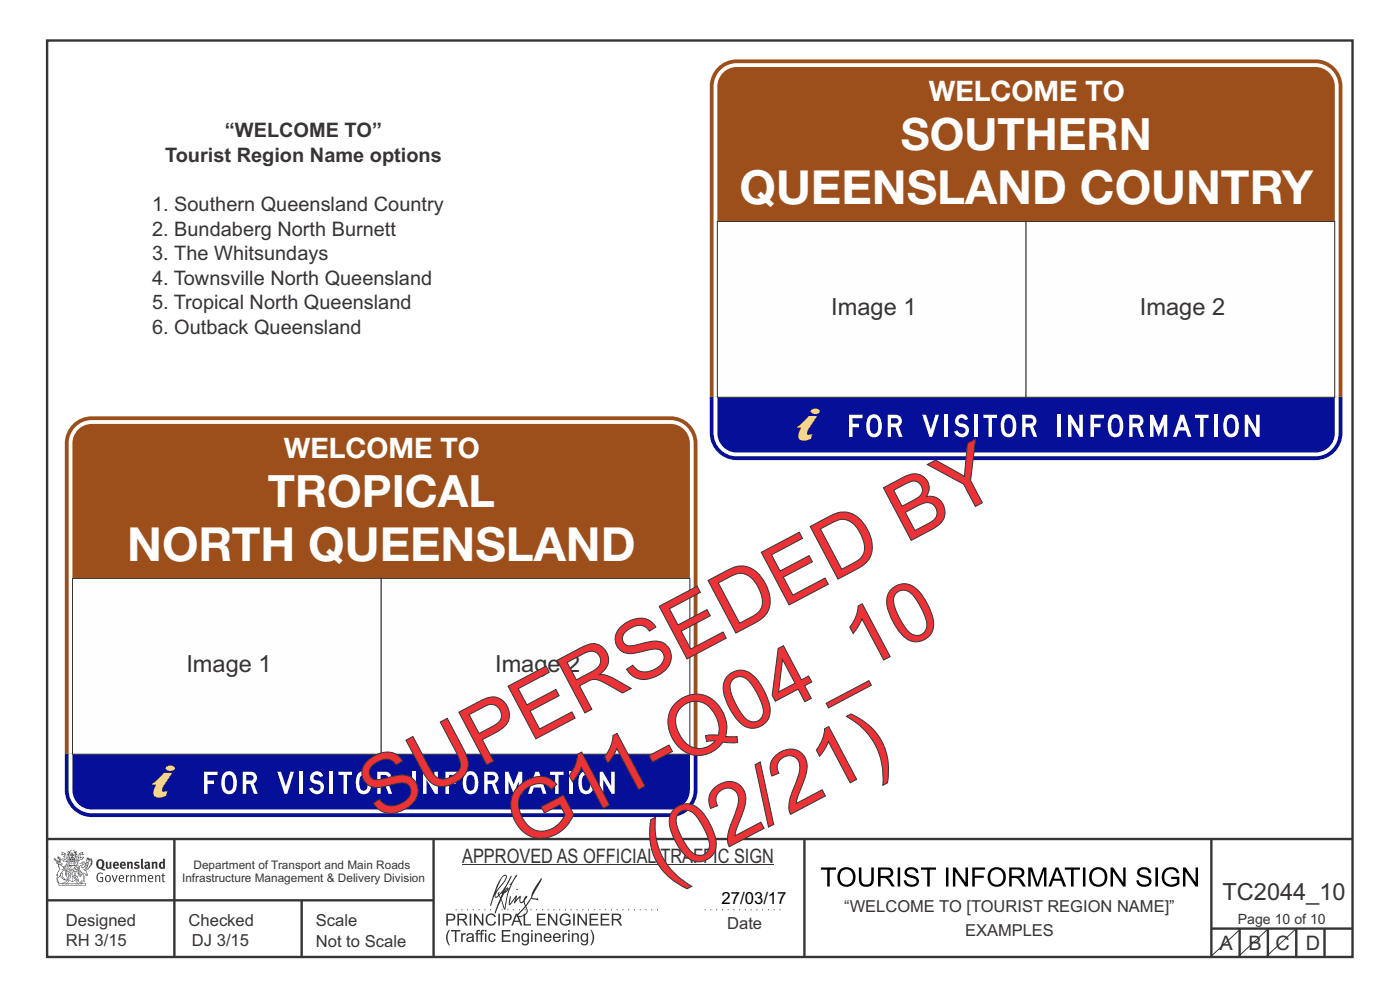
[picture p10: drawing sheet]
<svg xmlns="http://www.w3.org/2000/svg" width="297mm" height="210mm" viewBox="0 0 297 210" stroke-linecap="round" stroke-linejoin="round" font-family="sans-serif">
<g fill="none" stroke="#373435" stroke-width=".51">
<path d="M10 8.6h276.9v194.4h-276.9zM10 178h277M37 178v25M92 178v25M170.7 177.9v25M257 178v25M10 191h82M64 191v12M257 197h30M263 197v6M269 197v6M275 197v6"/>
<path d="M281 197v6"/>
</g>
<path d="M96.7 193h43.3M149.5 193h16.8" fill="none" stroke="#373435" stroke-width=".21" stroke-dasharray=".2 1" stroke-linecap="butt"/>
<path d="M98 183.5h66.2" fill="none" stroke="#373435" stroke-width=".21"/>
<g fill="#373435">
<path d="M21.1 182.6a.94 .94 0 0 0 .2 1.4 .84 .84 0 0 0 0-1.5zM20.7 182.5a.92 .92 0 0 1 1.1-.1 .92 .92 0 0 1 .3 1.2l-.3 .6 .6 .2-.1 .2-.6-.1a1.41 1.41 0 0 1-1.3-1.2z" fill-rule="evenodd"/>
<path d="M22.5 182.8h.3v1.1l.2 .1 .2-.1v-1.1h.4l.1 1.4a1.27 1.27 0 0 1-1.2-.1z" fill-rule="evenodd"/>
<path d="M24.5 183.1l-.1 .3h.4l-.1-.3zM24.1 183a.66 .66 0 0 1 .9-.1 .66 .66 0 0 1 .2 .8h-.8v.2a.42 .42 0 0 0 .7 0l.1 .2a.79 .79 0 0 1-1.1 0 .79 .79 0 0 1 0-1.1z" fill-rule="evenodd"/>
<path d="M25.9 183.1l-.1 .3h.5l-.1-.3zM25.6 183a.66 .66 0 0 1 .8-.1 .66 .66 0 0 1 .3 .8h-.9l.1 .2a.42 .42 0 0 0 .6 0l.2 .2a.79 .79 0 0 1-1.1 0 .79 .79 0 0 1 0-1.1z" fill-rule="evenodd"/>
<path d="M26.9 182.9l.4-.1v.1a.46 .46 0 0 1 .5-.1 .46 .46 0 0 1 .4 .4v1.1h-.4v-1l-.2-.2-.2 .1v1.1h-.4z" fill-rule="evenodd"/>
<path d="M28.5 183l.5-.2 .6 .1-.2 .3-.5-.1v.2a.56 .56 0 0 1 .7 .6 .56 .56 0 0 1-.8 .4l-.4-.1 .1-.3 .5 .1 .2-.1-.6-.4z" fill-rule="evenodd"/>
<path d="M29.9 182.2l.4-.1v1.8l.2 .4h-.4l-.2-.2z" fill-rule="evenodd"/>
<path d="M31.1 183.7v.3h.3v-.4zM30.6 183a.67 .67 0 0 1 .7-.2 .67 .67 0 0 1 .5 .5l.1 .8-.2 .3-.2-.2a.5 .5 0 0 1-.7 0 .5 .5 0 0 1 0-.7l.6-.1v-.3l-.6 .1z" fill-rule="evenodd"/>
<path d="M32.2 182.9l.3-.1 .1 .1a.46 .46 0 0 1 .5-.1 .46 .46 0 0 1 .3 .4v1.1h-.4v-1l-.1-.2-.3 .1v1.1h-.4z" fill-rule="evenodd"/>
<path d="M34.2 183.1v.7l.2 .2 .2-.1v-.7zM34.6 182.1l.4 .1v2.1l-.3-.1a.71 .71 0 0 1-1-.6 .71 .71 0 0 1 .9-.7z" fill-rule="evenodd"/>
<path d="M20.8 185.3l.7-.2 .3 .2-.1 .1a.69 .69 0 0 0-.9 .1 .69 .69 0 0 0-.1 .9l.3 .4 .5 .1h.2v-.7h-.4l-.1-.1h.7v.9a.96 .96 0 0 1-1.2-.1 .96 .96 0 0 1-.2-1.1z" fill-rule="evenodd"/>
<path d="M22.6 186a.57 .57 0 0 0-.1 .6 .57 .57 0 0 0 .6 .3 .7 .7 0 0 0-.2-1.1zM22.4 185.8a.69 .69 0 0 1 1.1 .6 .69 .69 0 0 1-1.1 .5 1.04 1.04 0 0 1 0-1.1z" fill-rule="evenodd"/>
<path d="M23.7 185.7l.2-.1 .4 1.3 .4-1.2h.3l-.6 1.4h-.2z" fill-rule="evenodd"/>
<path d="M25.6 185.8l-.2 .4h.7l-.2-.4zM25.3 185.8a.59 .59 0 0 1 .8-.1 .59 .59 0 0 1 .2 .7l-.9 .1a.45 .45 0 0 0 .3 .4 .45 .45 0 0 0 .5-.1l.1 .2a.74 .74 0 0 1-1-.1 .74 .74 0 0 1 0-1.1z" fill-rule="evenodd"/>
<path d="M26.7 185.7l.2-.1 .1 .3 .4-.3v.3l-.4 .2v1h-.3z" fill-rule="evenodd"/>
<path d="M27.6 185.7l.2-.1 .1 .2a.45 .45 0 0 1 .5-.2 .45 .45 0 0 1 .3 .4v1.1h-.2v-1.1l-.2-.2-.4 .2v1.1h-.2z" fill-rule="evenodd"/>
<path d="M29.1 185.7l.3-.1v.2l.4-.2 .4 .3 .3-.3a.37 .37 0 0 1 .5 .4v1.1h-.2v-1.1l-.2-.2-.4 .2v1.1h-.2v-1.1l-.2-.2-.4 .2v1.1h-.2z" fill-rule="evenodd"/>
<path d="M31.8 185.8l-.2 .4h.7l-.2-.4zM31.5 185.8a.59 .59 0 0 1 .8-.1 .59 .59 0 0 1 .2 .7l-.9 .1a.45 .45 0 0 0 .3 .4 .45 .45 0 0 0 .5-.1l.1 .2a.74 .74 0 0 1-1-.1 .74 .74 0 0 1 0-1.1z" fill-rule="evenodd"/>
<path d="M32.9 185.7l.2-.1v.2a.45 .45 0 0 1 .5-.2 .45 .45 0 0 1 .4 .4v1.1h-.2v-1.1l-.2-.2-.4 .2v1.1h-.3z" fill-rule="evenodd"/>
<path d="M34.5 185.3l.2-.1v.5h.3v.1h-.3v1v.1h.3l-.1 .2-.4-.1-.1-1.2h-.1v-.1h.1z" fill-rule="evenodd"/>
<path d="M13.2 180.9l.5 .2-.6 .2 .3-.3zM13.7 181.2l.2 .1 .1 1 .4-.5v.5h-.1l-.2 .3-.7 .1 .1-.3-.4-.1 .3-.1 .6 .2-.4-.7h.2zM13.2 180.7v.4l-.3 .2 .3 .1 .4-.2 .1 .4-.3 .2h.2l.2 .5-.4-.2-.4 .1 .5 .6 .2-.1 .8 .1-.6 .6 .2 .1 .6-.2-.1-.3 .3-.2h-.2l-.1 .5-.5 .1 .5-.7h-.5l.6-.2-.5 .1 .4-.3-.1-.6-.1-.1-.3 .5v-.2a.8 .8 0 0 0-.9-1.1z" fill-rule="evenodd"/>
<path d="M16.9 181.1l.6-.2-.3 .2 .4 .2zM16.8 181.2h.1l.1 .9 .3-.2 .4-.1-.3 .3v.2h-.4l-.3 .3-.1-.3h-.3l.1-.2-.1-.4 .4 .6 .1-.1zM16.2 181.5v.9l.4 .1h-.7l.7 .1-.2 .1h-.3l.4 .4h-.2v.4l-.5-.9 .5 1 .4-.6-.4-.2 .8-.5 .3 .1 .4-.5 .1-.2-.9 .2v-.7l.4 .2 .5-.1-.4-.2 .2-.3a.88 .88 0 0 0-1 1.2z" fill-rule="evenodd"/>
<path d="M15.5 182.9l.2 .2h-.1v.3l-.1-.3h-.1h.1z" fill-rule="evenodd"/>
<path d="M15 182.9l.3 .2h-.2v.3v-.3h-.2h.2z" fill-rule="evenodd"/>
<path d="M14.9 182.8h.9v.7l-.2 .1-.8-.1zM14.8 182.4l-.2 1.3h1.4l-.2-1.3-.1 .2h-.8z" fill-rule="evenodd"/>
<path d="M14.9 184.5v.2l.2-.1v-.1zM14.4 183.8l.2 .2-.3 .2v.5l.2 .1 .3-.1-.4-.4 .3 .2 .4-.1-.2-.4 .2-.2zM14.2 183.7h1a.5 .5 0 0 0 0 .8l-.3 .3a.47 .47 0 0 1-.6 0 .47 .47 0 0 1 0-.7l.1-.1z" fill-rule="evenodd"/>
<path d="M15.6 184.2l.1-.1a.33 .33 0 0 1 .5-.2 .33 .33 0 0 1 .1 .5l-.3-.1 .2-.2h-.4l-.1 .1 .2 .1 .1 .2h.3v.3h-.6l.1-.2-.3-.1zM15.5 184.2l-.2 .4h.3l-.1 .2h.9v-.2a.44 .44 0 0 0 0-.7 .44 .44 0 0 0-.7 .1z" fill-rule="evenodd"/>
<path d="M15.7 185.7l.4 .1zM15.9 185.2l.1 .4h-.2zM15.9 185.1l-.3 .7-.3 .2a.98 .98 0 0 1 1.1 .1z" fill-rule="evenodd"/>
<path d="M15.6 186l.3 .2v-.2h.2l-.2 .5v-.2l-.3 .1 .2-.2z" fill-rule="evenodd"/>
<path d="M15 185.3l.1 .1-.2 .3zM14.6 185.9h.4a.22 .22 0 0 1-.2 .3 .22 .22 0 0 1-.2-.3zM14.5 185.3l.2 .4zM14.5 185.8l.5 .1zM14.7 185.2l.2 .1-.1 .4zM14.4 185.2l.1 .5a.36 .36 0 0 0 0 .5 .36 .36 0 0 0 .5 0 .36 .36 0 0 0 0-.5 .41 .41 0 0 0 0-.5 .41 .41 0 0 0-.6 0z" fill-rule="evenodd"/>
<path d="M14.6 184.1l.2 .2z" fill-rule="evenodd"/>
<path d="M18.3 183.4l.1-.1-.1 .4-.4 .4z" fill-rule="evenodd"/>
<path d="M17.5 182.9l.2-.1 .2 .2-.7 .8v.3l.3 .1a1.07 1.07 0 0 0 .7-.9l.4-.3v.2a1.36 1.36 0 0 1-1 1.3 1.32 1.32 0 0 0 1.2-1.6l.5-.7-.2 .5 .3-.2-.3 .4 .4-.2-.4 .5 .4-.1-.5 .2h.4l-.4 .2h.4l-.4 .1 .1 .1h-.2l.1 .2-.3 .1a.82 .82 0 0 1-.9 .6l.3 .1 .5 .9-.3 .1-.2-.4-.4-.2 .1 1.8 .2 .1-.6 .2-.2-.2 .5-.1v-.2a2.24 2.24 0 0 0-.7-2.1l-.1-.2a.7 .7 0 0 1 .7-1l.1-.2zM16.6 184.6l.4 1.2 .2-.8 .2 .3-.4 .7-.3-.8h-.2l.2-.2zM18.5 182.2l.1 .3 .1-.2 .1 .3 .1-.3v.2l-.7 .6zM16.8 183.2l.7-.1v.2a.87 .87 0 0 0-.7 .6 .87 .87 0 0 0 .2 .9l.1 .4-.1 .5-.2-1.1-.2-.1-.2 .1 .2 .3-.2 .3 .3 .1 .2 .7h.3l.2-.6a1.61 1.61 0 0 1 .2 1.4h-.3l-.2 .3h.2l.1 .2 .2-.2h.4l-.1-.3-.1-1.5 .2 .1a.4 .4 0 0 0 .2 .3 .4 .4 0 0 0 .5 0l-.5-1 .8-.6 .1-.3h.2l-.1-.1 .4-.3h-.2l.2-.3-.1 .1 .1-.3-.1 .1 .1-.4h-.1l.1-.3-.1-.1-.1 .2-.1-.4-.3 .4v-.4l-.1 .2-.2-.3v.3l-.3-.4-.3 1.6a.58 .58 0 0 1-.8 .6l.7-.8v-.4h-.4z" fill-rule="evenodd"/>
<path d="M18.2 185.4l.2 .1z" fill-rule="evenodd"/>
<path d="M12.5 187.5h5.6v.3h-5.5zM13.5 187.4l.5-.3 .4-.4v.1l.1 .1-.3 .4zM14 186.6h.2l-.1 .2zM16.3 186.7l.3 .4 .6 .3h-.6l-.3-.2-.1-.3zM16.4 186.6h.2l-.1 .2zM12.4 187.4l.1 .5h5.7l.1-.5-.8-.1-.7-.2-.2-.2 .1-.4a.47 .47 0 0 0-.6 .3 .47 .47 0 0 0 .4 .6h-2.3a.47 .47 0 0 0 .4-.6 .47 .47 0 0 0-.6-.3l.1 .4-.3 .2-.6 .2z" fill-rule="evenodd"/>
<path d="M13.3 187.6v.1zM13.3 187.5l-.1 .3h.2z" fill-rule="evenodd"/>
<path d="M13.5 187.5l.1 .3 .1-.3v.2z" fill-rule="evenodd"/>
<path d="M13.9 187.5l.1 .3zM13.8 187.5v.3l.2-.1v-.1z" fill-rule="evenodd"/>
<path d="M14.2 187.6l.1 .1zM14.2 187.5l-.1 .3h.3z" fill-rule="evenodd"/>
<path d="M14.4 187.5h.2v.3h-.2z" fill-rule="evenodd"/>
<path d="M15.1 187.6v.1zM15.1 187.5l-.2 .3h.3z" fill-rule="evenodd"/>
<path d="M15.2 187.5h.2v.3z" fill-rule="evenodd"/>
<path d="M15.8 187.5h.2l-.1 .3z" fill-rule="evenodd"/>
<path d="M16.1 187.5l.1 .3z" fill-rule="evenodd"/>
<path d="M16.3 187.5l.1 .3zM16.3 187.5v.3l.2-.1v-.1z" fill-rule="evenodd"/>
<path d="M16.6 187.5h.2v.3h-.2z" fill-rule="evenodd"/>
<path d="M16.9 187.5l.1 .3h-.1z" fill-rule="evenodd"/>
<path d="M17.1 187.5l.1 .3z" fill-rule="evenodd"/>
<path d="M17.3 187.5l.1 .3z" fill-rule="evenodd"/>
<path d="M14.9 182.1a.71 .71 0 0 1 .9 .1zM15.6 182.2l.2 .2zM15 182.2l.3 .1zM14.8 182.3l.1 .1zM15.2 181.9h.2zM15.2 181.3h.1v.2zM15.2 181h.2v.2zM15.3 181.6l.1 .2h-.2zM15.4 181.3l.1 .2zM14.9 181.3l.2 .2h-.2zM15.6 181.3h.1v.2zM14.4 180.6l-.3 .3 .5-.2v.5l-.3-.1-.1 .6 .2-.5 .3 .9-.1 .4h1.3v-.4l.4-.9 .1 .4-.1-.6-.2 .1v-.4l.3 .2-.2-.4-.2 .3-.5-.6v.1a.41 .41 0 0 1 .3 .4 .41 .41 0 0 1-.2 .4l.2-.2a1 1 0 0 1 0 1.1l-.3-.1v-.3h.4l-.2-.2 .2-.3-.3 .1v-.4l-.3 .2-.2-.2 .1 .4-.4-.1 .1 .3-.1 .2h.4l-.1 .3-.3 .1a.93 .93 0 0 1 .1-1.1l.1 .3-.1-.4h-.1l.4-.6-.5 .5-.1-.1z" fill-rule="evenodd"/>
<path d="M12.4 183.4l.4 .1 .6 .5v.3a.83 .83 0 0 1 .6 1.1v-.2a.8 .8 0 0 0-1-.8l.4 .2-.6 .7-.1 .5a.95 .95 0 0 0-.3 1.3l-.2-.1a.77 .77 0 0 1 .2-1.1l-.1-.5-.2 .1 .3-.5a1.31 1.31 0 0 0 0-1.6zM13 185.3h.2v.8l.5 .4-.2-.1a.68 .68 0 0 1-.6-.8zM12.1 183a.68 .68 0 0 1 1 .3l-.5 .1-.2-.3zM11.4 182.1a1.19 1.19 0 0 0 .9 .8h-.5l.5 .4 .1 .6a.9 .9 0 0 1-.2 1.2l-.3 .5h.3v.2a1.04 1.04 0 0 0-.1 1.2l.1 .3 .3-.1v-.1a.8 .8 0 0 1 .2-1.1l.1-.3a.89 .89 0 0 0 1.1 .9l-.7-.6 .2-.8-.3-.1 .4-.5 .4 .3v.8a1.01 1.01 0 0 0-.2-1.4l.3-.5-.4 .3a.41 .41 0 0 1 .4-.5h-.1l-.5 .2-.5-.3 .3-.1a.5 .5 0 0 0-.5-.5l.3-.3-.3 .1 .2-.4v-.2l-.2 .3v-.6l-.1 .4-.2-.6v.3l-.3-.2 .3 .3-.3-.1a.62 .62 0 0 1 .5 .9l-.1-.4v.4l-.3-.1v-.4l-.1 .3-.1-.3-.2 .2v-.5l-.1 .3-.1-.4v.4z" fill-rule="evenodd"/>
<path d="M12.6 183.1l.1-.1 .2 .2z" fill-rule="evenodd"/>
<path d="M14 183.6h2.7v1l-.1-.9h-2.6v1.2h2.6v-.3v.6v-.2h-1.2v2a2.13 2.13 0 0 0 1.3-1.8 1.69 1.69 0 0 1-1.6 1.8l-.6-.4-.4-.6-.1-1.2v.6l.4 .8 .9 .8v-2h-1.2z" fill-rule="evenodd"/>
<circle cx="17.7" cy="182.9" r=".08"/>
</g>
<path d="M94.7 193.8h.9a.77 .77 0 0 1 1 .7 .77 .77 0 0 1-.9 .8h-.7v1h-.3zM95 194.1v.9h.7a.47 .47 0 0 0 .6-.4 .47 .47 0 0 0-.6-.5zM97 193.8h1.2a.7 .7 0 0 1 .9 .6 .7 .7 0 0 1-.7 .8l.9 1.1h-.5l-.3-.5a.9 .9 0 0 0-1.1-.6v1.1h-.4zM97.4 194.1v.8h.7a.44 .44 0 0 0 .6-.3 .44 .44 0 0 0-.5-.5zM99.6 193.8h.4v2.5h-.4zM100.6 193.8h.3l1.3 2v-2h.4v2.5h-.4l-1.3-2v2h-.3zM103.4 194a1.1 1.1 0 0 1 1.8 .5l-.3 .1a.82 .82 0 0 0-1.1-.5 .82 .82 0 0 0-.4 1.2 .78 .78 0 0 0 .7 .8 .78 .78 0 0 0 .8-.7l.3 .1a1.17 1.17 0 0 1-1.4 .8 1.17 1.17 0 0 1-.8-1.5zM105.7 193.8h.4v2.5h-.4zM106.6 193.8h1a.77 .77 0 0 1 1 .7 .77 .77 0 0 1-1 .8h-.6v1h-.4zM107 194.1v.9h.6a.47 .47 0 0 0 .6-.4 .47 .47 0 0 0-.6-.5zM109.4 193.8h.4l1 2.5h-.4l-.3-.7h-1l-.3 .7h-.3zM109.6 194.1l-.4 1.2h.8zM111.1 193.8h.3v2.2h1.2v.3h-1.5zM113.9 193.8h1.8v.3h-1.5v.8h1.4v.3h-1.4v.8h1.6v.3h-1.9zM116.2 193.8h.4l1.3 2v-2h.3v2.5h-.3l-1.3-2v2h-.4zM119.1 194a1.15 1.15 0 0 1 1.9 .5l-.3 .1a.91 .91 0 0 0-1.3-.4 .91 .91 0 0 0-.3 1.3 .98 .98 0 0 0 1.6 .3v-.5h-.7v-.3h1v1a1.37 1.37 0 0 1-1.9 0 1.37 1.37 0 0 1 0-2zM121.6 193.8h.3v2.5h-.3zM122.5 193.8h.4l1.3 2v-2h.3v2.5h-.3l-1.4-2v2h-.3zM125.1 193.8h1.8v.3h-1.5v.8h1.4v.3h-1.4v.8h1.6v.3h-1.9zM127.4 193.8h1.9v.3h-1.5v.8h1.4v.3h-1.4v.8h1.5v.3h-1.9zM129.8 193.8h1.1a.7 .7 0 0 1 .9 .6 .7 .7 0 0 1-.7 .8l.9 1.1h-.4l-.3-.5a.9 .9 0 0 0-1.2-.6v1.1h-.3zM130.1 194.1v.8h.7a.44 .44 0 0 0 .6-.3 .44 .44 0 0 0-.5-.5zM95.2 197.2h.3l-.4 .7a2.89 2.89 0 0 0 .4 2.6h-.3a2.55 2.55 0 0 1 0-3.3zM95.7 197.3h2v.3h-.9v2.2h-.3v-2.2h-.8zM97.8 198h.3v.2l.2-.2h.4h.1l-.1 .3a.41 .41 0 0 0-.5 .1 .41 .41 0 0 0 0 .4v1h-.4zM99.1 198.2a.83 .83 0 0 1 1.1-.2 .83 .83 0 0 1 .3 1l.1 .8h-.3l-.1-.2a.66 .66 0 0 1-.9 .3 .66 .66 0 0 1-.3-.9l1.2-.4a.46 .46 0 0 0-.4-.4 .46 .46 0 0 0-.5 .3h-.3zM99.3 199.1a.32 .32 0 0 0 0 .4 .32 .32 0 0 0 .5 .1l.3-.3 .1-.4zM101.1 197.4l.7-.1v.2l-.4 .2v.3h.3v.2h-.3v1.6h-.3v-1.6h-.3v-.2h.3zM102.1 197.4l.7-.1-.1 .2-.4 .2v.3h.3v.2h-.3v1.6h-.3v-1.6h-.3v-.2h.3zM102.9 197.3h.3v.3h-.3zM102.9 198h.3v1.8h-.3zM103.8 198.1a.78 .78 0 0 1 1.3 .4l-.3 .1a.5 .5 0 0 0-.6-.4 .5 .5 0 0 0-.3 .7 .5 .5 0 0 0 .3 .7 .5 .5 0 0 0 .7-.5l.3 .1a.85 .85 0 0 1-1.2 .6 .85 .85 0 0 1-.4-1.3zM106.4 197.3h1.9v.3h-1.5v.7h1.4v.3h-1.4v.9h1.5v.3h-1.9zM108.8 198h.2v.2a.65 .65 0 0 1 .8-.3 .65 .65 0 0 1 .4 .8v1.1h-.3v-1.1a.45 .45 0 0 0-.5-.5 .45 .45 0 0 0-.3 .6v1h-.3zM110.9 198.1l.5-.2 .5 .3v-.2h.3v1.6a.8 .8 0 0 1-.6 .9 .8 .8 0 0 1-.9-.5h.3a.52 .52 0 0 0 .6 .2 .52 .52 0 0 0 .3-.6 .88 .88 0 0 1-1.2-.3 .88 .88 0 0 1 .2-1.2zM111.1 198.4a.6 .6 0 0 0-.1 .8 .6 .6 0 0 0 .9 0 .61 .61 0 0 0-.1-.7 .61 .61 0 0 0-.7-.1zM112.7 197.3h.3v.3h-.3zM112.7 198h.3v1.8h-.3zM113.5 198h.2v.2a.65 .65 0 0 1 .8-.3 .65 .65 0 0 1 .4 .8v1.1h-.3v-1.1a.45 .45 0 0 0-.5-.5 .45 .45 0 0 0-.3 .6v1h-.3zM115.6 198.2a.85 .85 0 0 1 1-.2 .85 .85 0 0 1 .4 1h-1.4a.53 .53 0 0 0 .4 .6 .53 .53 0 0 0 .7-.4l.3 .1a.91 .91 0 0 1-1.3 .4 .91 .91 0 0 1-.3-1.3zM115.8 198.3l-.1 .4h1l-.4-.5zM117.5 198.2a.85 .85 0 0 1 1-.2 .85 .85 0 0 1 .5 1h-1.4a.53 .53 0 0 0 .4 .6 .53 .53 0 0 0 .6-.4l.4 .1a.91 .91 0 0 1-1.3 .4 .91 .91 0 0 1-.3-1.3zM117.8 198.3l-.2 .4h1l-.3-.5zM119.3 198h.3v.2l.2-.2h.4h.1l-.1 .3a.41 .41 0 0 0-.5 .1 .41 .41 0 0 0 0 .4v1h-.4zM120.5 197.3h.3v.3h-.3zM120.5 198h.3v1.8h-.3zM121.3 198h.3v.2a.65 .65 0 0 1 .8-.3 .65 .65 0 0 1 .4 .8v1.1h-.3v-1.1a.45 .45 0 0 0-.5-.5 .45 .45 0 0 0-.4 .6v1h-.3zM123.4 198.1l.5-.2 .6 .3v-.2h.3v1.6a.8 .8 0 0 1-.6 .9 .8 .8 0 0 1-1-.5h.3a.52 .52 0 0 0 .7 .2 .52 .52 0 0 0 .2-.6 .88 .88 0 0 1-1.1-.3 .88 .88 0 0 1 .1-1.2zM123.6 198.4a.6 .6 0 0 0-.1 .8 .6 .6 0 0 0 .9 0 .61 .61 0 0 0 0-.7 .61 .61 0 0 0-.8-.1zM125.2 197.2h.2a2.55 2.55 0 0 1 0 3.3h-.2a2.92 2.92 0 0 0 0-3.3z" fill="#373435"/>
<g fill="#252726">
<path d="M107.5 188.7l.2-.2-.5 .6zM106.3 189.5l.2 .1-.3 .7-.2-.4zM106.8 185.9l.5-.1a9.3 9.3 0 0 1-2 3.2l-.1 .2 1-2.5zM106.5 186a14.7 14.7 0 0 0-2.2 4.9l-.3 1.1 .1 .2 .8-2.4a.42 .42 0 0 0 .2 .7 .42 .42 0 0 0 .6-.3l.1-.2 .3 .5-1.1 3.2h.2l1.1-2.8 .6 1.9 .2 .2 .2-.5a13.5 13.5 0 0 1 2-6.2l.4-.6-.1-.1-1.6 2.1 .4-.1a14.9 14.9 0 0 0-1.3 5.1l-.4-1.2a1.39 1.39 0 0 1 .2-1.8l.1-.2a.92 .92 0 0 0 .8-1.2 .75 .75 0 0 0-.8 .7l-.1 .2 1.6-3.4-.1-.1-.4 .8a10.5 10.5 0 0 1-2.2 3.2l.2-.4a.32 .32 0 0 0-.4 .2 .32 .32 0 0 0 .1 .4l-.5 .3a3.2 3.2 0 0 1 1.1-2.2l.5-.6a2.49 2.49 0 0 0 .7-1.7l-.4-.2z" fill-rule="evenodd"/>
<path d="M111.5 192.4a1.15 1.15 0 0 1 .1 1.3 1.15 1.15 0 0 1-1.2 .6h-.6zM108.1 190.1l-.2 1.7 .2 .2 1.2-1.5-.2 1.1 1.1-1.2a.94 .94 0 0 0 .4 1.2l.5-.3 .3 .9-1.2 1.3a.98 .98 0 0 0-.5 1 1.9 1.9 0 0 0 2.3-1.3l-.1-.3a1.02 1.02 0 0 1 .2-1.4l.6-.9 1.5 .3-.2-.5v.3l-1.1-.2v-.3l2-3.5 .1-.3-.2-.1-1.8 2.7a6.6 6.6 0 0 1-1.5 3l-.1-.2a1.01 1.01 0 0 1 .4-1.4v-.3l-.2-.1-.4 .4-.1 .6-.6 .4-.1-.4 .1-.9-.2-.1-.9 .9 .3-.9-.2-.1-1.4 1.8 .3-1.4v-.2z" fill-rule="evenodd"/>
<path d="M109.6 188.5l.3 .3h-.3z" fill-rule="evenodd"/>
</g>
<path d="M174.1 184h3.2v.5h-1.3v3.6h-.5v-3.6h-1.4zM178.2 184.5a2.05 2.05 0 0 1 3.2 .7 2.05 2.05 0 0 1-1.6 2.9 2.1 2.1 0 0 1-2.1-1.2 2.1 2.1 0 0 1 .5-2.4zM178.6 184.8a1.66 1.66 0 0 0-.4 1.8 1.66 1.66 0 0 0 1.7 1 1.68 1.68 0 0 0 1.1-1.7 1.68 1.68 0 0 0-1.4-1.5zM182.2 184h.5v2.3a1.08 1.08 0 0 0 1.1 1.4 1.08 1.08 0 0 0 1-1.4v-2.3h.6v2.3a1.6 1.6 0 0 1-1.6 1.8 1.6 1.6 0 0 1-1.6-1.8zM186.3 184h1.8a1.12 1.12 0 0 1 1.4 .9 1.12 1.12 0 0 1-1.1 1.3l.6 .5 .8 1.4h-.6l-.6-.9a1.35 1.35 0 0 0-1.2-.9h-.6v1.8h-.5zM186.8 184.5v1.3h1.2a.7 .7 0 0 0 .9-.6 .7 .7 0 0 0-.8-.7zM190.4 184h.6v4.1h-.6zM192.2 184.3a1.59 1.59 0 0 1 2.6 .8l-.5 .1a1.01 1.01 0 0 0-.9-.8 1.01 1.01 0 0 0-1 .6l.3 .5a3 3 0 0 1 2.2 1 1.33 1.33 0 0 1-1.8 1.6 1.38 1.38 0 0 1-1.4-1.3l.5-.1a1.16 1.16 0 0 0 1 .9 1.16 1.16 0 0 0 1.2-.6 1.1 1.1 0 0 0-1.2-.8 1.14 1.14 0 0 1-1.1-.6 1.14 1.14 0 0 1 .1-1.3zM195.4 184h3.2v.5h-1.4v3.6h-.5v-3.6h-1.3zM241.5 184.3a1.59 1.59 0 0 1 2.7 .8l-.5 .1a1.01 1.01 0 0 0-.9-.8 1.01 1.01 0 0 0-1.1 .6l.4 .5a3 3 0 0 1 2.1 1 1.33 1.33 0 0 1-1.8 1.6 1.38 1.38 0 0 1-1.3-1.3l.5-.1a1.16 1.16 0 0 0 1 .9 1.16 1.16 0 0 0 1.2-.6 1.1 1.1 0 0 0-1.2-.8 1.14 1.14 0 0 1-1.2-.6 1.14 1.14 0 0 1 .1-1.3zM245.1 184h.5v4.1h-.5zM247 184.5a1.88 1.88 0 0 1 3.1 .6l-.5 .2a1.42 1.42 0 0 0-1.8-.8 1.42 1.42 0 0 0-.8 1.9 1.57 1.57 0 0 0 2.7 .8v-.7h-1.2v-.5h1.7v1.5a2.18 2.18 0 0 1-3.1 .1 2.18 2.18 0 0 1-.1-3.1zM251 184h.5l2.1 3.2v-3.2h.6v4.1h-.6l-2.1-3.2v3.2h-.5zM200.7 184h.5v4.1h-.5zM202.2 184h.5l2.1 3.2v-3.2h.5v4.1h-.5l-2.1-3.2v3.2h-.5zM206.3 184h2.7v.5h-2.2v1.2h1.9v.5h-1.9v1.9h-.5zM210.1 184.5a2.05 2.05 0 0 1 3.2 .7 2.05 2.05 0 0 1-1.6 2.9 2.1 2.1 0 0 1-2.1-1.2 2.1 2.1 0 0 1 .5-2.4zM210.5 184.8a1.66 1.66 0 0 0-.4 1.8 1.66 1.66 0 0 0 1.6 1 1.68 1.68 0 0 0 1.1-1.7 1.68 1.68 0 0 0-1.3-1.5zM214.1 184h1.8a1.12 1.12 0 0 1 1.4 .9 1.12 1.12 0 0 1-1.1 1.3l.6 .5 .8 1.4h-.6l-.6-.9a1.35 1.35 0 0 0-1.2-.9h-.6v1.8h-.5zM214.6 184.5v1.3h1.2a.7 .7 0 0 0 .9-.6 .7 .7 0 0 0-.8-.7zM218.1 184h.8l1.2 3.5 1.2-3.5h.7v4.1h-.5v-3.4l-1.2 3.4h-.5l-1.1-3.5v3.5h-.6zM224 184h.5l1.7 4.1h-.6l-.5-1.3h-1.7l-.4 1.3h-.6zM224.2 184.4l-.6 2h1.3zM225.9 184h3.2v.5h-1.3v3.6h-.6v-3.6h-1.3zM229.7 184h.6v4.1h-.6zM231.6 184.5a2.05 2.05 0 0 1 3.2 .7 2.05 2.05 0 0 1-1.6 2.9 2.1 2.1 0 0 1-2.1-1.2 2.1 2.1 0 0 1 .5-2.4zM232 184.8a1.66 1.66 0 0 0-.3 1.8 1.66 1.66 0 0 0 1.6 1 1.68 1.68 0 0 0 1.1-1.7 1.68 1.68 0 0 0-1.4-1.5zM235.6 184h.5l2.2 3.2v-3.2h.5v4.1h-.6l-2.1-3.2v3.2h-.5z" fill="#000"/>
<path d="M263.3 196.9l-6.5 6.1M269.1 196.9l-6.5 6.1" fill="none" stroke="#373435" stroke-width=".21"/>
<path d="M152.2 14.3a5.7 5.7 0 0 1 4.1-1.7h122.8a5.7 5.7 0 0 1 5.7 5.7v65.9h-134.2v-65.9a5.7 5.7 0 0 1 1.6-4z" fill-rule="evenodd" fill="#9d4f1b"/>
<path d="M150.6 84.2h134.2v7.7a5.7 5.7 0 0 1-5.7 5.7h-122.8a5.7 5.7 0 0 1-5.7-5.7zM151.4 84.2h132.6v7.7a4.9 4.9 0 0 1-4.9 4.9h-122.8a4.9 4.9 0 0 1-4.9-4.9zM152.2 84.2h131v7.7a4.1 4.1 0 0 1-4.1 4.1h-122.8a4.1 4.1 0 0 1-4.1-4.1z" fill-rule="evenodd" fill="#060f98"/>
<path d="M153.1 14.6a4.9 4.9 0 0 1 3.2-1.2h122.8a4.9 4.9 0 0 1 4.9 4.9v65.9h-132.6v-65.9a4.9 4.9 0 0 1 1.7-3.7zM153.6 15.2a4.1 4.1 0 0 1 2.7-1h122.8a4.1 4.1 0 0 1 4.1 4.1v65.9h-131v-65.9a4.1 4.1 0 0 1 1.4-3.1z" fill-rule="evenodd" fill="#fefefe"/>
<g fill="#fefefe">
<path d="M180.1 88h2.9v.7h-2.1v1.2h1.3v.7h-1.3v2.1h-.8z"/>
<path d="M195.7 88h.7l1.1 3.2 1-3.2h.7l-1.4 4.7h-.6z"/>
<path d="M200.4 88h.8v4.7h-.8z"/>
<path d="M203 88.3a1.4 1.4 0 0 1 2.4 .6l-.7 .2a.66 .66 0 0 0-1-.4 .66 .66 0 0 0 0 1.1 1.52 1.52 0 0 1 1.8 1.1 1.52 1.52 0 0 1-1.1 1.8 1.84 1.84 0 0 1-2-1.1l.7-.3a.84 .84 0 0 0 1 .8 .84 .84 0 0 0 .6-1.2l-.3-.2a1.53 1.53 0 0 1-1.8-1.7z"/>
<path d="M206.8 88h.7v4.7h-.7z"/>
<path d="M208.6 88h2.9v.7h-1.1v4h-.7v-4h-1.1z"/>
<path d="M224.2 88h.7v4.7h-.7z"/>
<path d="M226.6 88h.6l1.8 3v-3h.7v4.7h-.6l-1.8-3.1v3.1h-.7z"/>
<path d="M231.3 88h2.9v.7h-2.1v1.2h1.4v.7h-1.4v2.1h-.8z"/>
<path d="M244 88h.7l1.1 2.7 1-2.7h.8v4.7h-.7v-2.8l-1.1 2.8-1.1-2.8v2.8h-.7z"/>
<path d="M253.5 88h2.9v.7h-1.1v4h-.7v-4h-1.1z"/>
<path d="M257.5 88h.8v4.7h-.8z"/>
<path d="M264.1 88h.6l1.8 3v-3h.7v4.7h-.6l-1.8-3.1v3.1h-.7z"/>
<path d="M184.5 88.1a3.5 3.5 0 0 0 0 4.3 1.64 1.64 0 0 0 1.8 .1 1.64 1.64 0 0 0 .8-1.7 2.29 2.29 0 0 0-1.7-2.9zM184.9 88.8a.87 .87 0 0 1 1 0 .87 .87 0 0 1 .4 .9v1a.91 .91 0 0 1-.3 1.1 .91 .91 0 0 1-1.2-.1 2.97 2.97 0 0 1 .1-2.9z"/>
<path d="M189 88.7h1a.58 .58 0 0 1 .6 .6 .58 .58 0 0 1-.5 .6h-1.1zM188.3 88v4.7h.7v-2.1h.9l.8 2.1h.8l-.9-2.2a1.32 1.32 0 0 0 .7-1.5 1.32 1.32 0 0 0-1.2-1z"/>
<path d="M213 88.1a3.5 3.5 0 0 0 0 4.3 1.64 1.64 0 0 0 1.9 .1 1.64 1.64 0 0 0 .7-1.7 2.29 2.29 0 0 0-1.6-2.9zM213.5 88.8a.87 .87 0 0 1 .9 0 .87 .87 0 0 1 .4 .9v1a.91 .91 0 0 1-.3 1.1 .91 .91 0 0 1-1.1-.1 2.97 2.97 0 0 1 .1-2.9z"/>
<path d="M217.6 88.7h1a.58 .58 0 0 1 .6 .6 .58 .58 0 0 1-.6 .6h-1zM216.9 88v4.7h.7v-2.1h.9l.7 2.1h.8l-.8-2.2a1.32 1.32 0 0 0 .6-1.5 1.32 1.32 0 0 0-1.2-1z"/>
<path d="M235.7 88.1a3.5 3.5 0 0 0 0 4.3 1.64 1.64 0 0 0 1.8 .1 1.64 1.64 0 0 0 .8-1.7 2.29 2.29 0 0 0-1.6-2.9zM236.2 88.8a.87 .87 0 0 1 .9 0 .87 .87 0 0 1 .4 .9v1a.91 .91 0 0 1-.3 1.1 .91 .91 0 0 1-1.1-.1 2.97 2.97 0 0 1 .1-2.9z"/>
<path d="M240.3 88.7h1a.58 .58 0 0 1 .6 .6 .58 .58 0 0 1-.6 .6h-1zM239.6 88v4.7h.7v-2.1h.9l.7 2.1h.8l-.8-2.2a1.32 1.32 0 0 0 .6-1.5 1.32 1.32 0 0 0-1.2-1z"/>
<path d="M250.4 88h.8l1.6 4.7h-.8l-.5-1.4h-1.5l-.4 1.4h-.8zM250.8 89.2l-.5 1.4h1z"/>
<path d="M260.3 88.1a3.5 3.5 0 0 0-.1 4.3 1.64 1.64 0 0 0 1.9 .1 1.64 1.64 0 0 0 .7-1.7 2.29 2.29 0 0 0-1.6-2.9zM260.7 88.8a.87 .87 0 0 1 1 0 .87 .87 0 0 1 .3 .9v1a.91 .91 0 0 1-.3 1.1 .91 .91 0 0 1-1.1-.1 2.97 2.97 0 0 1 .1-2.9z"/>
</g>
<path d="M169 90.6l1.4-1.1 1.2-1.3h1.8l-1.9 2.9-.3 .7 .1 .4 1.1-.2-.4 1.1a2.1 2.1 0 0 1-2.5 0l-.1-.3a3.3 3.3 0 0 1 .5-2.1h-.9zM172 87a1.22 1.22 0 0 1 1.9 .2 1.14 1.14 0 0 1-1.9 0z" fill-rule="evenodd" fill="#ffd520"/>
<g fill="#fefefe" stroke="#373435" stroke-width=".21">
<path d="M152.2 47h65.5v37.3h-65.5z" fill-rule="evenodd"/>
<path d="M217.7 47h65.5v37.3h-65.5z" fill-rule="evenodd"/>
</g>
<path d="M15.4 90a5.7 5.7 0 0 1 4.1-1.7h122.8a5.7 5.7 0 0 1 5.7 5.8v65.8h-134.3v-65.8a5.7 5.7 0 0 1 1.7-4.1z" fill-rule="evenodd" fill="#9d4f1b"/>
<path d="M13.7 159.9h134.3v7.7a5.7 5.7 0 0 1-5.7 5.7h-122.8a5.7 5.7 0 0 1-5.8-5.7zM14.6 159.9h132.6v7.7a4.9 4.9 0 0 1-4.9 4.9h-122.8a4.9 4.9 0 0 1-4.9-4.9zM15.4 159.9h131v7.7a4.1 4.1 0 0 1-4.1 4.1h-122.8a4.1 4.1 0 0 1-4.1-4.1z" fill-rule="evenodd" fill="#060f98"/>
<path d="M16.3 90.3a4.9 4.9 0 0 1 3.2-1.2h122.8a4.9 4.9 0 0 1 4.9 5v65.8h-132.6v-65.8a4.9 4.9 0 0 1 1.7-3.8zM16.8 90.9a4.1 4.1 0 0 1 2.7-1h122.8a4.1 4.1 0 0 1 4.1 4.2v65.8h-131v-65.8a4.1 4.1 0 0 1 1.4-3.2z" fill-rule="evenodd" fill="#fefefe"/>
<g fill="#fefefe">
<path d="M43.3 163.7h2.9v.7h-2.2v1.2h1.4v.7h-1.4v2.1h-.7z"/>
<path d="M58.8 163.7h.8l1 3.2 1-3.2h.8l-1.5 4.7h-.5z"/>
<path d="M63.6 163.7h.7v4.7h-.7z"/>
<path d="M66.2 164a1.4 1.4 0 0 1 2.4 .6l-.7 .2a.66 .66 0 0 0-1-.4 .66 .66 0 0 0-.1 1.1 1.52 1.52 0 0 1 1.9 1.1 1.52 1.52 0 0 1-1.1 1.8 1.84 1.84 0 0 1-2-1.1l.7-.3a.84 .84 0 0 0 1 .8 .84 .84 0 0 0 .6-1.1l-.3-.3a1.53 1.53 0 0 1-1.8-1.6z"/>
<path d="M69.9 163.7h.8v4.7h-.8z"/>
<path d="M71.8 163.7h2.9v.7h-1.1v4h-.7v-4h-1.1z"/>
<path d="M87.4 163.7h.7v4.7h-.7z"/>
<path d="M89.7 163.7h.7l1.7 3v-3h.8v4.7h-.6l-1.8-3.1v3.1h-.8z"/>
<path d="M94.5 163.7h2.9v.7h-2.1v1.2h1.3v.7h-1.3v2.1h-.8z"/>
<path d="M107.1 163.7h.7l1.2 2.7 1-2.7h.8v4.7h-.7v-2.7l-1.1 2.7-1.1-2.7v2.7h-.8z"/>
<path d="M116.7 163.7h2.9v.7h-1.1v4h-.7v-4h-1.1z"/>
<path d="M120.7 163.7h.7v4.7h-.7z"/>
<path d="M127.2 163.7h.7l1.8 3v-3h.7v4.7h-.6l-1.8-3.1v3.1h-.8z"/>
<path d="M47.7 163.9a3.5 3.5 0 0 0-.1 4.2 1.64 1.64 0 0 0 1.9 .1 1.64 1.64 0 0 0 .7-1.7 2.29 2.29 0 0 0-1.6-2.9zM48.1 164.5a.87 .87 0 0 1 1 0 .87 .87 0 0 1 .4 .9v1a.91 .91 0 0 1-.4 1.1 .91 .91 0 0 1-1.1 0 2.97 2.97 0 0 1 .1-3z"/>
<path d="M52.2 164.4h1a.58 .58 0 0 1 .6 .6 .58 .58 0 0 1-.6 .6h-1zM51.5 163.7v4.7h.7v-2.1h.9l.8 2.1h.8l-.9-2.2a1.32 1.32 0 0 0 .7-1.5 1.32 1.32 0 0 0-1.3-1z"/>
<path d="M76.2 163.9a3.5 3.5 0 0 0 0 4.2 1.64 1.64 0 0 0 1.8 .1 1.64 1.64 0 0 0 .8-1.7 2.29 2.29 0 0 0-1.7-2.9zM76.6 164.5a.87 .87 0 0 1 1 0 .87 .87 0 0 1 .4 .9v1a.91 .91 0 0 1-.3 1.1 .91 .91 0 0 1-1.1 0 2.97 2.97 0 0 1 0-3z"/>
<path d="M80.8 164.4h.9a.58 .58 0 0 1 .6 .6 .58 .58 0 0 1-.5 .6h-1zM80 163.7v4.7h.8v-2.1h.9l.7 2.1h.8l-.9-2.2a1.32 1.32 0 0 0 .7-1.5 1.32 1.32 0 0 0-1.2-1z"/>
<path d="M98.9 163.9a3.5 3.5 0 0 0 0 4.2 1.64 1.64 0 0 0 1.8 .1 1.64 1.64 0 0 0 .8-1.7 2.29 2.29 0 0 0-1.7-2.9zM99.3 164.5a.87 .87 0 0 1 1 0 .87 .87 0 0 1 .4 .9v1a.91 .91 0 0 1-.3 1.1 .91 .91 0 0 1-1.1 0 2.97 2.97 0 0 1 0-3z"/>
<path d="M103.5 164.4h.9a.58 .58 0 0 1 .6 .6 .58 .58 0 0 1-.5 .6h-1zM102.7 163.7v4.7h.8v-2.1h.9l.7 2.1h.8l-.9-2.2a1.32 1.32 0 0 0 .7-1.5 1.32 1.32 0 0 0-1.2-1z"/>
<path d="M113.6 163.7h.7l1.6 4.7h-.7l-.5-1.3h-1.5l-.4 1.3h-.8zM114 164.9l-.5 1.4h.9z"/>
<path d="M123.4 163.9a3.5 3.5 0 0 0 0 4.2 1.64 1.64 0 0 0 1.8 .1 1.64 1.64 0 0 0 .8-1.7 2.29 2.29 0 0 0-1.7-2.9zM123.8 164.5a.87 .87 0 0 1 1 0 .87 .87 0 0 1 .4 .9v1a.91 .91 0 0 1-.3 1.1 .91 .91 0 0 1-1.1 0 2.97 2.97 0 0 1 0-3z"/>
</g>
<path d="M32.2 166.3l1.4-1.1 1.2-1.3h1.8l-1.9 2.9-.3 .7 .1 .4 1-.2-.3 1.1a2.1 2.1 0 0 1-2.5 0l-.1-.3a3.3 3.3 0 0 1 .5-2h-.9zM35.2 162.7a1.22 1.22 0 0 1 1.9 .3 1.14 1.14 0 0 1-2 0z" fill-rule="evenodd" fill="#ffd520"/>
<g fill="#fefefe" stroke="#373435" stroke-width=".21">
<path d="M15.4 122.7h65.5v37.3h-65.5z" fill-rule="evenodd"/>
<path d="M80.9 122.7h65.5v37.3h-65.5z" fill-rule="evenodd"/>
</g>
<path d="M275 197l-6.5 6" fill="none" stroke="#373435" stroke-width=".21"/>
<g font-size="17.6" fill="#ed3237">
<text x="80.4" y="174.3" transform="rotate(-28 80.4 174.3)">SUPERSEDED BY</text>
<text x="111.4" y="180.2" transform="rotate(-28 111.4 180.2)">G11-Q04_10</text>
<text x="140.4" y="187.2" transform="rotate(-28 140.4 187.2)">(02/21)</text>
</g>
<g font-size="10" fill="#fefefe">
<text x="156.9" y="43.2">QUEENSLAND COUNTRY</text>
<text x="27" y="119">NORTH QUEENSLAND</text>
</g>
<g font-size="9.5" fill="#fefefe">
<text x="191.1" y="31.9">SOUTHERN</text>
<text x="56.8" y="107.6">TROPICAL</text>
</g>
<g font-size="6" fill="#fff">
<text x="197" y="21.5">WELCOME TO</text>
<text x="60.2" y="97.2">WELCOME TO</text>
</g>
<g font-size="5" fill="#373435">
<text x="176.4" y="66.9">Image 1</text>
<text x="241.8" y="66.9">Image 2</text>
<text x="39.6" y="142.6">Image 1</text>
<text x="105" y="142.6">Image 2</text>
<text x="259.3" y="190.9">TC2044_10</text>
</g>
<g font-size="4.2" fill="#373435">
<text x="47.7" y="29.1">“WELCOME TO”</text>
<text x="35" y="34.3">Tourist Region Name options</text>
<text x="32.3" y="44.8">1. Southern Queensland Country</text>
<text x="32.3" y="50">2. Bundaberg North Burnett</text>
<text x="32.3" y="55.2">3. The Whitsundays</text>
<text x="32.3" y="60.4">4. Townsville North Queensland</text>
<text x="32.3" y="65.6">5. Tropical North Queensland</text>
<text x="32.3" y="70.8">6. Outback Queensland</text>
<text x="98" y="183">APPROVED AS OFFICIAL TRAFFIC SIGN</text>
<text x="258.7" y="201.6">A</text>
<text x="264.9" y="201.6">B</text>
<text x="270.6" y="201.6">C</text>
<text x="277.1" y="201.6">D</text>
</g>
<text font-size="3.6" x="153" y="191.8">27/03/17</text>
<g font-size="3.5" fill="#373435">
<text x="14" y="196.4">Designed</text>
<text x="40" y="196.4">Checked</text>
<text x="67" y="196.4">Scale</text>
<text x="154.2" y="197">Date</text>
<text x="179.1" y="193.5">“WELCOME TO [TOURIST REGION NAME]”</text>
<text x="14" y="200.8">RH 3/15</text>
<text x="40.7" y="200.8">DJ 3/15</text>
<text x="67" y="200.8">Not to Scale</text>
<text x="204.7" y="198.5">EXAMPLES</text>
</g>
<text font-size="3" fill="#373435" x="262.6" y="196">Page 10 of 10</text>
<g font-size="2.5" fill="#373435">
<text x="41.1" y="184.3">Department of Transport and Main Roads</text>
<text x="38.6" y="187.1">Infrastructure Management &amp; Delivery Division</text>
</g>
</svg>
